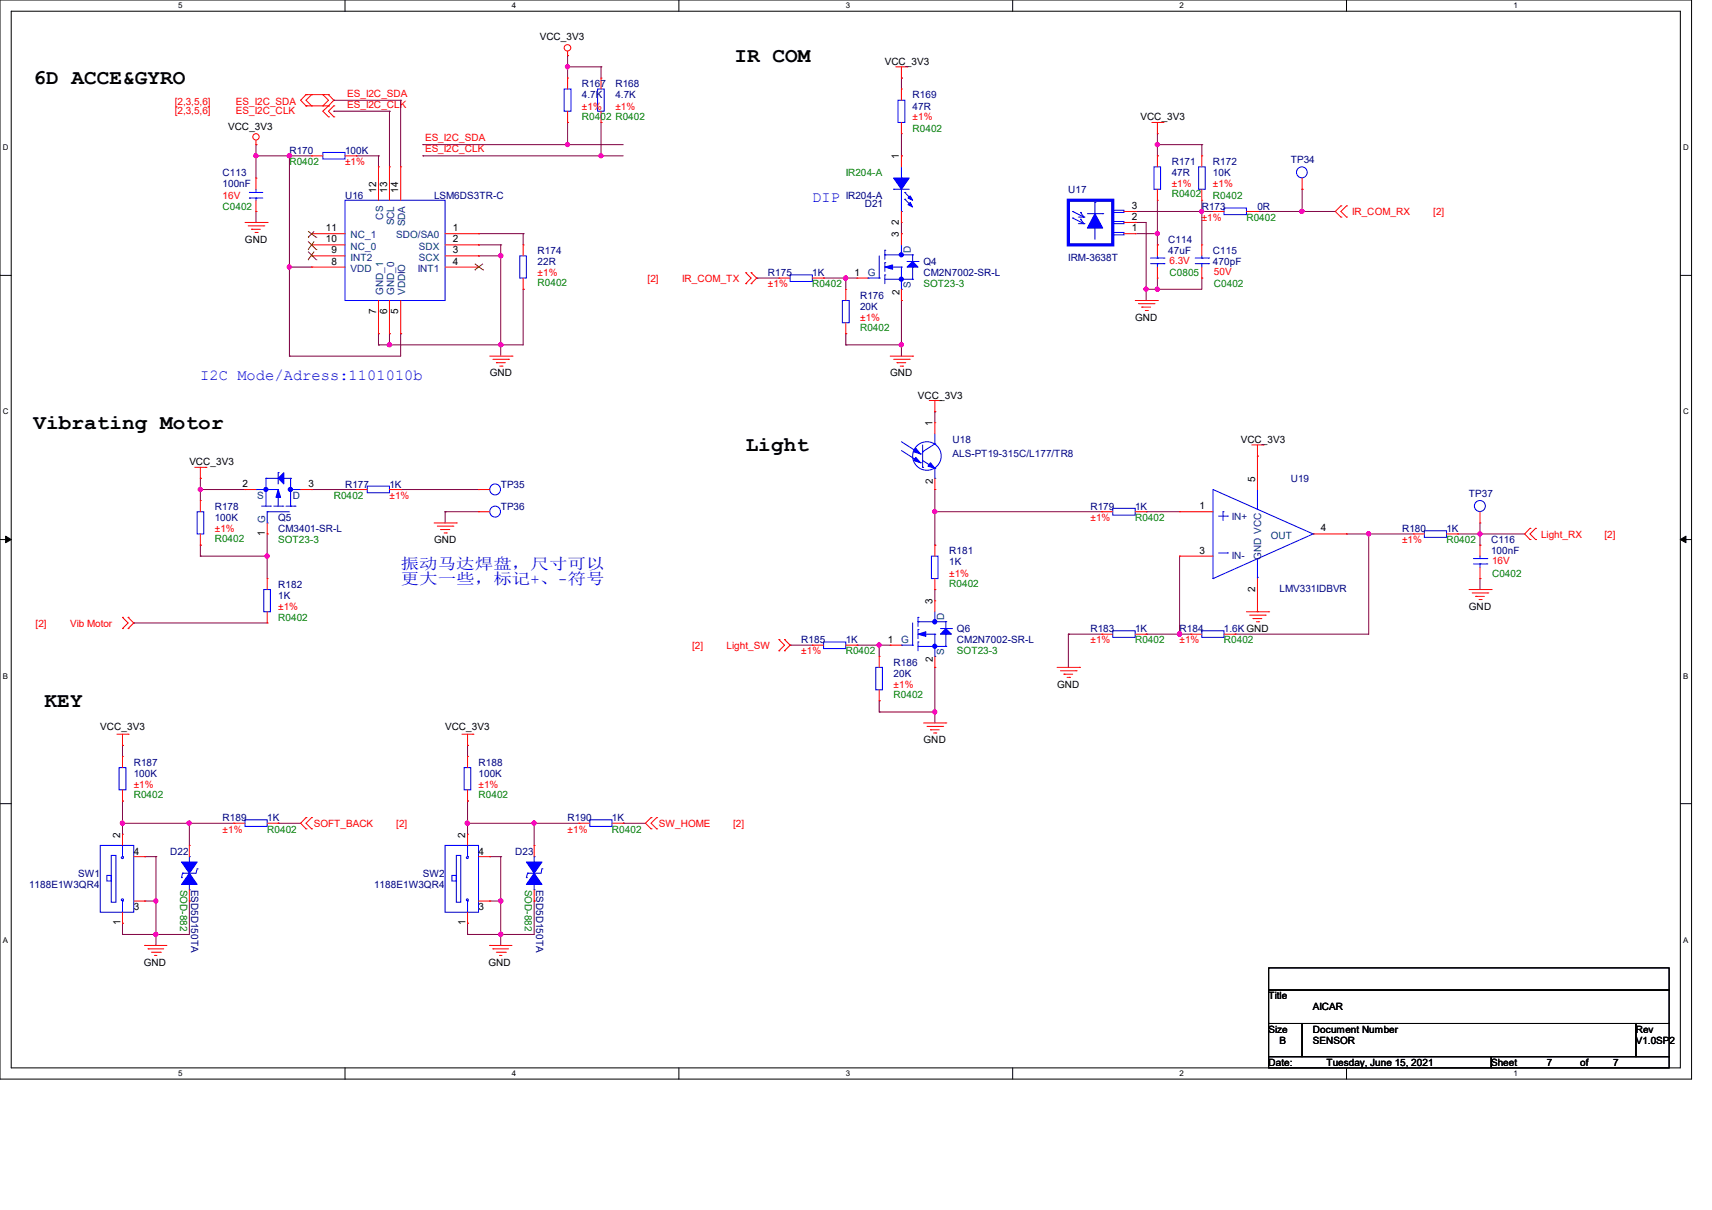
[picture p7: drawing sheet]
<svg xmlns="http://www.w3.org/2000/svg" width="297mm" height="210mm" viewBox="0 0 297 210" stroke-linecap="round" stroke-linejoin="round" font-family="sans-serif">
<path d="M0 0h293.5v187.3h-293.5zM1.9 1.9h289.6v183.4h-289.6z" fill="none" stroke="#000" stroke-width=".17"/>
<g fill="#fff">
<path d="M30.9 .2h.8v1.5h-.8z"/>
<path d="M30.9 185.5h.8v1.6h-.8z"/>
</g>
<path d="M59.9 0v1.9M59.9 185.3v2" fill="none" stroke="#000" stroke-width=".17"/>
<g fill="#fff">
<path d="M88.8 .2h.8v1.5h-.8z"/>
<path d="M88.8 185.5h.8v1.6h-.8z"/>
</g>
<path d="M117.8 0v1.9M117.8 185.3v2" fill="none" stroke="#000" stroke-width=".17"/>
<g fill="#fff">
<path d="M146.7 .2h.8v1.5h-.8z"/>
<path d="M146.7 185.5h.8v1.6h-.8z"/>
</g>
<path d="M175.7 0v1.9M175.7 185.3v2" fill="none" stroke="#000" stroke-width=".17"/>
<g fill="#fff">
<path d="M204.6 .2h.8v1.5h-.8z"/>
<path d="M204.6 185.5h.8v1.6h-.8z"/>
</g>
<path d="M233.6 0v1.9M233.6 185.3v2" fill="none" stroke="#000" stroke-width=".17"/>
<g fill="#fff">
<path d="M262.6 .2h.7v1.5h-.7z"/>
<path d="M262.6 185.5h.7v1.6h-.7z"/>
<path d="M.5 24.8h1v1.6h-1z"/>
<path d="M292 24.8h1v1.6h-1z"/>
<path d="M.5 70.7h1v1.5h-1z"/>
<path d="M292 70.7h1v1.5h-1z"/>
</g>
<path d="M0 47.8h1.9M291.5 47.8h2" fill="none" stroke="#000" stroke-width=".17"/>
<g fill="#fff">
<path d="M.5 116.5h.9v1.6h-.9z"/>
<path d="M292 116.5h.9v1.6h-.9z"/>
</g>
<path d="M0 93.6h1.9M291.5 93.6h2" fill="none" stroke="#000" stroke-width=".17"/>
<path d="M1 93l.9 .6-.9 .6zM291.5 93.6l1-.6v1.2z" fill="#000" stroke="#000" stroke-width=".17"/>
<g fill="#fff">
<path d="M.5 162.4h.9v1.5h-.9z"/>
<path d="M292 162.4h.9v1.5h-.9z"/>
</g>
<path d="M0 139.5h1.9M291.5 139.5h2M220.1 168h69.5v3.8h-69.5zM220.1 171.8h69.5v5.8h-69.5zM220.1 177.6h5.8v5.8h-5.8zM225.9 177.6h57.9v5.8h-57.9zM283.8 177.6h5.8v5.8h-5.8zM220.1 183.4h38.6v1.9h-38.6zM258.7 183.4h30.9v1.9h-30.9z" fill="none" stroke="#000" stroke-width=".17"/>
<g fill="none" stroke="#800040" stroke-width=".17">
<path d="M57.9 19.3h.1M57.9 17.4h.1M57.9 19.3h9.7M57.9 17.4h11.6M67.6 19.3h.1M67.6 19.3v9.7M69.5 17.4h.1M69.5 17.4v11.6M98.5 11.6h.1M98.5 9.7h.1M98.5 9.7v3.8M98.5 11.6h5.8"/>
<path d="M104.3 11.6h.1M104.3 11.6v1.9M156.4 13.5h.1M156.4 13.5v2M44.4 36.7h.1M44.4 27.1h.1M44.4 25.1h.1M44.4 25.1v5.8M44.4 36.7v1.9M44.4 27.1h9.7M50.2 27.1h.1M50.2 27.1v34.7"/>
<path d="M61.8 27.1h.1M61.8 27.1h3.9M65.7 27.1h.1M65.7 27.1v1.9M73.4 27.1h.1M73.4 25.1h.1M73.4 27.1h34.7M73.4 25.1h34.7M98.5 25.1h.1M98.5 21.3h.1M98.5 21.3v3.8M104.3 27.1h.1"/>
<path d="M104.3 21.3h.1M104.3 21.3v5.8M156.4 27.1h.1M156.4 23.2v3.9M156.4 38.6v2M196.9 38.6h.1M196.9 36.7h13.5M196.9 38.6h1.9v13.6M200.8 25.1h.1M200.8 27.1h.1M200.8 25.1h7.7M200.8 23.2v3.9"/>
<path d="M200.8 34.8v7.7M208.5 25.1h.1M208.5 36.7h.1M208.5 25.1v2M208.5 34.8v7.7M218.1 36.7h13.5M225.9 32.9h.1M225.9 36.7h.1M225.9 32.9v3.8M50.2 46.4h.1M50.2 46.4h3.9M65.7 57.9h.1"/>
<path d="M65.7 59.9h.1M65.7 57.9v2M67.6 57.9h.1M67.6 59.9h.1M67.6 57.9v2M69.5 57.9h.1M69.5 57.9v3.9h-19.3M83 42.5h.1M83 44.4h.1M83 40.6h.1M83 42.5h3.9M83 44.4h3.9"/>
<path d="M83 40.6h7.8M86.9 42.5h.1M86.9 44.4h.1M86.9 59.9h.1M86.9 42.5v19.3M90.8 40.6h.1M90.8 50.2h.1M90.8 50.2v9.7h-25.1M90.8 40.6v1.9M131.3 48.3h.1M131.3 48.3h3.8M142.9 48.3h.1"/>
<path d="M142.9 48.3h5.8M146.7 57.9h.1M146.7 59.9h.1M146.7 48.3h.1M146.7 48.3v1.9M146.7 57.9v2M146.7 59.9h9.7M156.4 52.2h.1M156.4 59.9h.1M156.4 40.6h.1M156.4 52.2v9.6M196.9 40.6h3.9"/>
<path d="M198.8 50.2h.1M198.8 52.2h.1M200.8 40.6h.1M200.8 50.2h.1M200.8 42.5h.1M200.8 48.3v1.9M208.5 48.3h.1M208.5 48.3v1.9h-9.7M50.2 61.8h.1M162.2 71.5h.1M162.2 71.5v1.9M34.8 85h.1"/>
<path d="M34.8 83h.1M34.8 96.5h.1M34.8 94.6h.1M34.8 83v3.9M34.8 94.6v1.9M34.8 96.5h11.6M34.8 85h7.7M46.4 96.5h.1M46.4 92.7h.1M46.4 92.7v7.7M54.1 85h.1M54.1 85h7.7"/>
<path d="M69.5 85h.1M69.5 85h13.5M77.2 88.8h.1M77.2 88.8h5.8M77.2 88.8v2M162.2 85h.1M162.2 88.8h.1M162.2 94.6h.1M162.2 85v9.6M162.2 88.8h28.9M198.8 88.8h.1M198.8 88.8h5.8"/>
<path d="M204.6 96.5v13.6M233.6 92.7h.1M233.6 92.7h11.6M237.4 92.7h.1M237.4 92.7v17.4h-23.1M252.9 92.7h11.6M256.8 92.7h.1M256.8 94.6h.1M256.8 90.8v3.8M23.2 108.1h.1M23.2 108.1h23.2M137.1 112h.1"/>
<path d="M137.1 112h3.8M148.7 112h.1M148.7 112h5.7M152.5 112h.1M152.5 112v1.9M162.2 115.8h.1M162.2 102.3h.1M162.2 102.3v2M162.2 115.8v9.7M185.3 110.1h.1M185.3 110.1h5.8M185.3 110.1v5.7"/>
<path d="M198.8 110.1h.1M198.8 110.1h7.8M204.6 110.1h.1M214.3 110.1h.1M256.8 100.4h.1M256.8 100.4v1.9M21.3 129.4h.1M21.3 139h.1M21.3 129.4v1.9M21.3 139v5.8M81.1 129.4h.1M81.1 139h.1"/>
<path d="M81.1 129.4v1.9M81.1 139v5.8M152.5 121.6h.1M152.5 123.6h.1M152.5 121.6v2M152.5 123.6h9.7M162.2 123.6h.1M21.3 142.9h.1M21.3 142.9h19.3M25.1 148.7h.1M25.1 156.4h.1M25.1 148.7h2"/>
<path d="M25.1 156.4h2M27.1 148.7h.1M27.1 156.4h.1M27.1 148.7v15.4M32.9 142.9h.1M32.9 156.4h.1M32.9 156.4v5.8h-11.6M32.9 142.9v3.8M48.3 142.9h.1M48.3 142.9h3.9M81.1 142.9h.1M81.1 142.9h19.3"/>
<path d="M85 148.7h.1M85 156.4h.1M85 148.7h1.9M85 156.4h1.9M86.9 148.7h.1M86.9 156.4h.1M86.9 148.7v15.4M92.7 142.9h.1M92.7 156.4h.1M92.7 156.4v5.8h-11.6M92.7 142.9v3.8M108.1 142.9h.1"/>
<path d="M108.1 142.9h3.9M21.3 162.2h.1M21.3 160.2h.1M21.3 160.2v2M27.1 162.2h.1M81.1 162.2h.1M81.1 160.2h.1M81.1 160.2v2M86.9 162.2h.1"/>
</g>
<g fill="#f0f" stroke="#f0f" stroke-width=".17">
<circle cx="204.6" cy="110" r=".37"/>
<circle cx="256.7" cy="92.6" r=".36"/>
<circle cx="162.2" cy="88.8" r=".36"/>
<circle cx="156.4" cy="59.8" r=".36"/>
<circle cx="146.7" cy="48.3" r=".37"/>
<circle cx="162.2" cy="123.5" r=".36"/>
<circle cx="152.5" cy="112" r=".36"/>
<circle cx="86.9" cy="59.8" r=".37"/>
<circle cx="86.9" cy="44.4" r=".37"/>
<circle cx="67.6" cy="59.8" r=".37"/>
<circle cx="44.4" cy="27" r=".36"/>
<circle cx="50.2" cy="27" r=".36"/>
<circle cx="50.2" cy="46.3" r=".36"/>
<circle cx="46.3" cy="96.5" r=".37"/>
<circle cx="34.7" cy="84.9" r=".36"/>
<circle cx="21.2" cy="142.9" r=".36"/>
<circle cx="27" cy="156.4" r=".36"/>
<circle cx="27" cy="162.2" r=".36"/>
<circle cx="32.8" cy="142.9" r=".37"/>
<circle cx="81.1" cy="142.9" r=".37"/>
<circle cx="86.9" cy="162.2" r=".37"/>
<circle cx="86.9" cy="156.4" r=".37"/>
<circle cx="92.6" cy="142.9" r=".36"/>
<circle cx="104.2" cy="27" r=".36"/>
<circle cx="98.4" cy="25.1" r=".36"/>
<circle cx="98.4" cy="11.6" r=".36"/>
<circle cx="200.8" cy="25.1" r=".36"/>
<circle cx="208.5" cy="36.7" r=".36"/>
<circle cx="198.8" cy="50.2" r=".36"/>
<circle cx="200.8" cy="50.2" r=".36"/>
<circle cx="200.8" cy="40.5" r=".36"/>
<circle cx="225.9" cy="36.7" r=".37"/>
<circle cx="237.4" cy="92.6" r=".36"/>
</g>
<g fill="none" stroke="#f00" stroke-width=".17">
<path d="M53.1 16.4h.1M53.1 18.4h.1M53.1 16.4l-.9 1 .9 1M53.1 16.4h3.9M53.1 18.4h3.9M54.1 18.4h.1M54.1 16.4h.1M54.1 16.4l-1 1 1 1M56 16.4h.1M56 18.4h.1M56 16.4l1 1-1 1M57 18.4h.1"/>
<path d="M57 16.4h.1M57 16.4l.9 1-.9 1M57 18.4l-1 .9 1 1M57.9 18.4h.1M57.9 18.4l-.9 .9 .9 1M98.5 9.7h.1M98.5 13.5h.1M98.5 8.9v.8M98.5 13.5v2M98.5 19.3v2M104.3 13.5h.1M104.3 13.5v2"/>
<path d="M104.3 19.3v2M155.4 11.6h2M156.4 13.5h.1M156.4 15.5h.1M156.4 11.6v1.9M156.4 15.5v1.9M157.4 11.6h.1M42.5 38.6h3.9M43.1 39.2h2.7M43.6 39.8h.1M43.6 39.8h1.6M44.4 25.1h.1"/>
<path d="M44.4 36.7h.1M44.4 30.9h.1M44.4 24.3v.8M44.4 30.9v2M44.4 34.8v1.9M45.8 39.2h.1M46.4 38.6h.1M54.1 27.1h.1M54.1 27.1h1.9M57 20.3h.1M57.9 20.3h.1M59.9 27.1h1.9"/>
<path d="M61.8 27.1h.1M65.7 29h.1M65.7 29v5.8M67.6 29h.1M67.6 29v5.8M69.5 29h.1M69.5 29v5.8M98.5 21.3h.1M104.3 21.3h.1M156.4 23.2h.1M156.4 38.6h.1M156.4 27.1h.1"/>
<path d="M156.4 21.3v1.9M156.4 27.1v1.9M156.4 36.7v1.9M195 38.6h1.9M195 36.7h1.9M196.9 38.6h.1M196.9 36.7h.1M199.8 21.3h2M200.8 23.2h.1M200.8 34.8h.1M200.8 27.1h.1M200.8 21.3v1.9"/>
<path d="M200.8 27.1v1.9M200.8 32.9v1.9M201.8 21.3h.1M208.5 27.1h.1M208.5 34.8h.1M208.5 27.1v1.9M208.5 32.9v1.9M210.4 36.7h.1M210.4 36.7h1.9M216.2 36.7h1.9M218.1 36.7h.1M225.9 32.9h.1"/>
<path d="M225.9 30.9v2M232.6 35.7h.1M232.6 37.7h.1M232.6 35.7l-1 1 1 1M233.6 37.7h.1M233.6 35.7h.1M233.6 35.7l-1 1 1 1M44.2 40.3h.4M44.6 40.3h.1M54.1 46.4h.1M54.1 44.4h.1M54.1 42.5h.1"/>
<path d="M54.1 40.6h.1M54.1 40.6h5.8M54.1 42.5h5.8M54.1 44.4h5.8M54.1 46.4h5.8M65.7 57.9h.1M65.7 52.2v5.7M67.6 57.9h.1M67.6 52.2v5.7M69.5 57.9h.1M69.5 52.2v5.7M77.2 40.6h5.8"/>
<path d="M77.2 42.5h5.8M77.2 44.4h5.8M77.2 46.4h5.8M83 40.6h.1M83 42.5h.1M83 44.4h.1M83 46.4h.1M90.8 50.2h.1M90.8 42.5h.1M90.8 42.5v1.9M90.8 48.3v1.9M129.4 49.2h.1"/>
<path d="M129.4 47.3h.1M129.4 47.3l.9 1-.9 .9M130.3 47.3h.1M130.3 49.2h.1M130.3 47.3l1 1-1 .9M135.1 48.3h.1M135.1 48.3h2M140.9 48.3h2M142.9 48.3h.1M146.7 57.9h.1M146.7 50.2h.1M146.7 50.2v2"/>
<path d="M146.7 56v1.9M148.7 48.3h.1M148.7 48.3h1.9M156.4 40.6h.1M156.4 52.2h.1M156.4 40.6v1.9M156.4 50.2v2M195 40.6h1.9M196.9 40.6h.1M196.9 52.2h3.9M197.5 52.7h2.7M198.1 53.3h.1"/>
<path d="M198.1 53.3h1.5M198.7 53.9h.4M199.1 53.9h.1M200.2 52.7h.1M200.8 52.2h.1M200.8 42.5h.1M200.8 48.3h.1M200.8 42.5v1.9M200.8 46.4v1.9M208.5 42.5h.1M208.5 48.3h.1M208.5 42.5v1.9"/>
<path d="M208.5 46.4v1.9M85 61.8h3.8M85.5 62.4h2.7M86.1 62.9h.1M86.1 62.9h1.6M86.7 63.5h.4M87.1 63.5h.1M88.2 62.4h.1M88.8 61.8h.1M154.4 61.8h3.9M155 62.4h2.7M155.6 62.9h.1"/>
<path d="M155.6 62.9h1.5M156.2 63.5h.4M156.6 63.5h.1M157.7 62.4h.1M158.3 61.8h.1M161.2 69.5h2M162.2 71.5h.1M162.2 73.4h.1M162.2 69.5v2M162.2 73.4v1.9M163.2 69.5h.1M217.2 77.2h1.9"/>
<path d="M218.1 79.2h.1M218.1 77.2v7.8M219.1 77.2h.1M33.8 81.1h1.9M34.8 83h.1M34.8 94.6h.1M34.8 86.9h.1M34.8 81.1v1.9M34.8 86.9v1.9M34.8 92.7v1.9M35.7 81.1h.1M42.5 85h.1"/>
<path d="M42.5 85h1.9M46.4 92.7h.1M46.4 90.8v1.9M52.2 85h1.9M54.1 85h.1M61.8 85h.1M61.8 85h1.9M67.6 85h1.9M69.5 85h.1M75.3 90.8h3.9M75.9 91.3h2.7M76.5 91.9h.1"/>
<path d="M76.5 91.9h1.5M77 92.5h.4M77.4 92.5h.1M78.6 91.3h.1M79.2 90.8h.1M83 85h.1M83 88.8h.1M83 88.8h2M83 85h2M162.2 94.6h.1M162.2 85h.1M162.2 83v2"/>
<path d="M162.2 94.6v1.9M191.1 88.8h.1M191.1 88.8h1.9M196.9 88.8h1.9M198.8 88.8h.1M204.6 88.8h.1M204.6 96.5h.1M204.6 88.8h5.8M204.6 96.5h5.8M227.8 92.7h5.8M233.6 92.7h.1M245.2 92.7h.1"/>
<path d="M245.2 92.7h1.9M251 92.7h1.9M252.9 92.7h.1M256.8 90.8h.1M256.8 94.6h.1M256.8 88.8v2M256.8 94.6v1.9M256.8 98.5v1.9M265.4 91.7h.1M265.4 93.6h.1M265.4 91.7l-.9 1 .9 .9M266.4 93.6h.1"/>
<path d="M266.4 91.7h.1M266.4 91.7l-1 1 1 .9M21.3 109.1h.1M21.3 107.1h.1M21.3 107.1l.9 1-.9 1M22.2 107.1h.1M22.2 109.1h.1M22.2 107.1l1 1-1 1M46.4 100.4h.1M46.4 108.1h.1M46.4 100.4v1.9M46.4 106.2v1.9"/>
<path d="M135.1 112.9h.1M135.1 111h.1M135.1 111l1 1-1 .9M136.1 111h.1M136.1 112.9h.1M136.1 111l1 1-1 .9M140.9 112h.1M140.9 112h2M146.7 112h2M148.7 112h.1M152.5 113.9h.1M152.5 113.9v1.9"/>
<path d="M152.5 119.7v1.9M154.4 112h.1M154.4 112h2M162.2 102.3h.1M162.2 104.3h.1M162.2 115.8h.1M162.2 100.4v1.9M162.2 104.3v1.9M162.2 113.9v1.9M183.4 115.8h3.9M184 116.4h2.7M184.6 117h.1"/>
<path d="M184.6 117h1.5M185.1 117.6h.4M185.5 117.6h.1M186.7 116.4h.1M187.3 115.8h.1M191.1 110.1h.1M191.1 110.1h1.9M196.9 110.1h1.9M198.8 110.1h.1M206.6 110.1h.1M206.6 110.1h1.9M212.3 110.1h2"/>
<path d="M214.3 110.1h.1M216.2 106.2h3.9M216.8 106.8h2.7M217.4 107.4h.1M217.4 107.4h1.5M218 107.9h.4M218.1 106.2h.1M218.1 100.4v5.8M218.4 107.9h.1M219.5 106.8h.1M220.1 106.2h.1M254.8 102.3h3.9"/>
<path d="M255.4 102.9h2.7M256 103.5h.1M256 103.5h1.5M256.6 104.1h.4M256.8 100.4h.1M257 104.1h.1M258.1 102.9h.1M258.7 102.3h.1M20.3 127.4h1.9M21.3 129.4h.1M21.3 139h.1M21.3 131.3h.1"/>
<path d="M21.3 127.4v2M21.3 131.3v1.9M21.3 137.1v1.9M22.2 127.4h.1M80.1 127.4h1.9M81.1 129.4h.1M81.1 139h.1M81.1 131.3h.1M81.1 127.4v2M81.1 131.3v1.9M81.1 137.1v1.9M82 127.4h.1"/>
<path d="M152.5 121.6h.1M160.2 125.5h3.9M160.8 126.1h2.7M161.4 126.7h.1M161.4 126.7h1.5M162 127.2h.3M162.3 127.2h.1M163.5 126.1h.1M164.1 125.5h.1M21.3 144.8h.1M21.3 144.8v1.9M21.3 158.3v1.9"/>
<path d="M23.2 156.4h1.9M23.2 148.7h1.9M25.1 156.4h.1M25.1 148.7h.1M32.9 146.7h.1M32.9 156.4h.1M32.9 146.7v2M32.9 154.4v2M40.6 142.9h.1M40.6 142.9h1.9M46.4 142.9h1.9M48.3 142.9h.1"/>
<path d="M53.1 141.9h.1M53.1 143.8h.1M53.1 141.9l-.9 1 .9 .9M54.1 143.8h.1M54.1 141.9h.1M54.1 141.9l-1 1 1 .9M81.1 144.8h.1M81.1 144.8v1.9M81.1 158.3v1.9M83 156.4h2M83 148.7h2M85 156.4h.1"/>
<path d="M85 148.7h.1M92.7 146.7h.1M92.7 156.4h.1M92.7 146.7v2M92.7 154.4v2M100.4 142.9h.1M100.4 142.9h1.9M106.2 142.9h1.9M108.1 142.9h.1M112.9 141.9h.1M112.9 143.8h.1M112.9 141.9l-.9 1 .9 .9"/>
<path d="M113.9 143.8h.1M113.9 141.9h.1M113.9 141.9l-1 1 1 .9M21.3 160.2h.1M25.1 164.1h.1M25.1 164.1h3.9M25.7 164.7h.1M25.7 164.7h2.7M26.3 165.3h1.5M26.8 165.8h.1M26.8 165.8h.4M27.8 165.3h.1"/>
<path d="M81.1 160.2h.1M85 164.1h.1M85 164.1h3.8M85.5 164.7h.1M85.5 164.7h2.7M86.1 165.3h1.6M86.7 165.8h.1M86.7 165.8h.4M87.7 165.3h.1"/>
<circle cx="98.5" cy="8.3" r=".56"/>
<circle cx="44.4" cy="23.7" r=".55"/>
</g>
<g fill="none" stroke="#00f" stroke-width=".17">
<path d="M97.9 15.5h1.2v3.8h-1.2zM103.7 15.5h1.1v3.8h-1.1zM155.8 17.4h1.2v3.9h-1.2zM43.3 33.4h.1M43.3 34.4h.1M43.3 33.4h2.3M43.3 34.4h2.3M44.4 34.4h.1M44.4 33.4h.1M44.4 32.9v.5M44.4 34.4v.4M56 26.5h3.9v1.1h-3.9z"/>
<path d="M59.9 34.8h17.3v17.4h-17.3zM155 32.9h.1M155 32.9h2.7M156.4 30.9h.1M156.4 36.7h.1M156.4 29v1.9M156.4 32.9v3.8M157 33.4h.1M157 34.6h.1M157 33.4l1.1 1.2M157 34.6l1.1 1.1M186.1 37.8h.1"/>
<path d="M186.1 36.7h.1M186.1 37.8l1.9 1M186.1 36.7l1.9 1M187.1 38.8h.9M187.1 37.7h.9M187.5 38.1h.1M187.5 36.9h.1M187.5 38.1l.5 .7M187.5 36.9l.5 .8M188 38.8h.1M188 37.7h.1M188.6 37.1h2.7"/>
<path d="M189.9 35.1h.1M189.9 35.1v6.4M191.3 37.1h.1M193 38.4h2v.4h-2zM193 36.5h2v.4h-2zM200.2 29h1.1v3.9h-1.1zM207.9 29h1.2v3.9h-1.2zM212.3 36.1h3.9v1.2h-3.9zM90.2 44.4h1.1v3.9h-1.1zM137.1 47.7h3.8v1.2h-3.8zM146.1 52.2h1.2v3.8h-1.2zM150.6 48.3h.1"/>
<path d="M150.6 48.3h1.9M152.5 48.3h.1M152.5 44.4v3.9M153.5 47.7h.1M153.5 45.6h.1M153.5 43.4h.1M153.5 44.2h.1M153.5 43.4v1.6M153.5 45.6v1.5M153.5 47.7v1.5M153.5 48.5h4.8M153.5 44.2h4.8"/>
<path d="M154.4 46.4h2M156.4 44.2h.1M156.4 46.4h.1M156.4 50.2h.1M156.4 42.5v1.7M156.4 46.4v3.8M157.4 45.4h1.9M158.3 48.5h.1M158.3 46.4h.1M158.3 44.2h.1M158.3 44.2v1.2M158.3 46.4v2.1"/>
<path d="M159.3 45.4h.1M193 40.3h2v.5h-2zM199.6 45.8h2.3M199.6 44.8h2.3M200.8 44.8h.1M200.8 45.8h.1M200.8 44.4v.4M200.8 45.8v.6M201.9 45.8h.1M201.9 44.8h.1M207.3 45.8h2.4M207.3 44.8h2.4"/>
<path d="M208.5 44.8h.1M208.5 45.8h.1M208.5 44.4v.4M208.5 45.8v.6M209.7 45.8h.1M209.7 44.8h.1M156.4 76.7l3.3 2.1M156.4 78.2l3.3 2.1M159.7 78.8h.1M160.1 78.4h.1M160.1 77.2v3.9M160.1 79.9l2.1 1.4"/>
<path d="M162.2 77h.1M162.2 75.3v1.7M162.2 77l-2.1 1.4M34.2 88.8h1.1v3.9h-1.1zM44.4 85h.1M44.4 85h3.9M45.4 87.8h1.5M46.1 83h.1M46.1 83v4.8M46.1 83h2.2M46.4 88.8h.1M46.4 90.8h.1"/>
<path d="M46.4 88.8h3.8M46.4 88.8v2M46.9 87.8h.1M47.5 87.8h1.6M48.3 83h.1M48.3 86.1h.1M48.3 82h.1M48.3 82v2M48.3 86.1v1.7M49.1 87.8h.1M49.2 83h1.2M49.6 87.8h1.6"/>
<path d="M50.4 83h.1M50.4 87.8h.1M50.4 85h.1M50.4 83v4.8M50.4 85h1.8M51.2 87.8h.1M63.7 84.4h3.9v1.1h-3.9zM159.7 80.3h.1M160.1 81.1h.1M161.6 96.5h1.1v3.9h-1.1zM162.2 81.3h.1M162.2 83h.1"/>
<path d="M162.2 81.3v1.7M193 88.2h3.9v1.2h-3.9zM211.4 89.6h1.5M211.4 96h1.5M212.2 88.8h.1M212.2 88.8v1.5M212.9 89.6h.1M212.9 96h.1M218.1 88.4h.1M218.1 96.9h.1M218.1 85v3.4M218.1 96.9v3.5"/>
<path d="M227.8 92.7h.1M227.8 92.7l-17.4-7.7v15.4M227.8 92.7l-17.4 7.7M247.1 92.1h3.9v1.2h-3.9zM255.6 97.9h2.3M255.6 96.9h2.3M256.8 96.9h.1M256.8 97.9h.1M256.8 96.5v.4M256.8 97.9v.6M257.9 97.9h.1M257.9 96.9h.1"/>
<path d="M45.8 102.3h1.1v3.9h-1.1zM142.9 111.4h3.8v1.2h-3.8zM151.9 115.8h1.2v3.9h-1.2zM156.4 112h.1M156.4 112h1.9M158.3 112h.1M158.3 108.1v3.9M159.3 111.4h.1M159.3 109.3h.1M159.3 107.1h.1M159.3 107.9h.1M159.3 107.1v1.6"/>
<path d="M159.3 109.3v1.5M159.3 111.4v1.5M159.3 112.2h4.8M159.3 107.9h4.8M160.2 110.1h2M162.2 107.9h.1M162.2 110.1h.1M162.2 113.9h.1M162.2 106.2v1.7M162.2 110.1v3.8M163.2 109.1h1.9M164.1 112.2h.1"/>
<path d="M164.1 110.1h.1M164.1 107.9h.1M164.1 107.9v1.2M164.1 110.1v2.1M165.1 109.1h.1M193 109.5h3.9v1.1h-3.9zM208.5 109.5h3.8v1.1h-3.8zM210.4 100.4h.1M218.1 100.2h.1M20.7 133.2h1.1v3.9h-1.1zM80.5 133.2h1.2v3.9h-1.2zM17.4 146.7h5.8v11.6h-5.8z"/>
<path d="M18.5 151.9h.8v1h-.8zM19.3 148.5h.8v8.1h-.8zM21.3 156.4h.1M21.3 148.7h.1M21.3 146.7v2M21.3 156.4v1.9M31.5 152.3h.1M31.7 151.6h.1M31.7 151.6l-.2 .7M32.9 148.7h.1M32.9 154.4h.1M32.9 148.7v.9"/>
<path d="M32.9 153.5v.9M34.2 150.8h.1M34.2 150.8l-.2 .8h-2.3M42.5 142.3h3.9v1.1h-3.9zM77.2 146.7h5.8v11.6h-5.8zM78.4 151.9h.8v1h-.8zM79.2 148.5h.7v8.1h-.7zM81.1 156.4h.1M81.1 148.7h.1M81.1 146.7v2M81.1 156.4v1.9M91.3 152.3h.1"/>
<path d="M91.5 151.6h.1M91.5 151.6l-.2 .7M92.7 148.7h.1M92.7 154.4h.1M92.7 148.7v.9M92.7 153.5v.9M94 150.8h.1M94 150.8l-.1 .8h-2.4M102.3 142.3h3.9v1.1h-3.9z"/>
<circle cx="225.8" cy="29.9" r=".94"/>
<circle cx="160.8" cy="79.1" r="2.48"/>
<circle cx="85.9" cy="84.9" r=".94"/>
<circle cx="85.9" cy="88.8" r=".94"/>
<circle cx="256.7" cy="87.8" r=".95"/>
<circle cx="21.2" cy="148.9" r=".18"/>
<circle cx="21.2" cy="156.2" r=".18"/>
<circle cx="81.1" cy="148.8" r=".17"/>
<circle cx="81.1" cy="156.2" r=".17"/>
</g>
<g fill="#00f" stroke="#00f" stroke-width=".17">
<path d="M49.2 82v2l-.9-1z"/>
<path d="M48.3 85l.4 1.3h-.8z"/>
<path d="M164.1 109.1l1 1h-1.9z"/>
<path d="M159.3 110.1l1.3-.5v.8z"/>
<path d="M158.3 45.4l1 1h-1.9z"/>
<path d="M153.5 46.4l1.4-.4v.7z"/>
<path d="M161.4 80.3l.8 1-1.2-.4z"/>
<path d="M158.9 77.8l.8 1-1.2-.4z"/>
<path d="M158.9 79.4l.8 .9-1.2-.4z"/>
<path d="M189.9 37.1l1.4 2.5h-2.7z" fill-rule="evenodd"/>
<path d="M92.7 151.6l1.3 1.9h-2.7z" fill-rule="evenodd"/>
<path d="M91.3 149.6h2.7l-1.3 2z" fill-rule="evenodd"/>
<path d="M32.9 151.6l1.3 1.9h-2.7z" fill-rule="evenodd"/>
<path d="M31.5 149.6h2.7l-1.3 2z" fill-rule="evenodd"/>
<path d="M155 30.9h2.7l-1.3 2z" fill-rule="evenodd"/>
<path d="M157.9 35.1l.4 .8-.8-.4z" fill-rule="evenodd"/>
<path d="M157.9 34l.4 .8-.8-.4z" fill-rule="evenodd"/>
<circle cx="50.4" cy="84.9" r=".37"/>
<circle cx="46.1" cy="84.9" r=".36"/>
<circle cx="162.1" cy="107.9" r=".37"/>
<circle cx="162.2" cy="112.2" r=".36"/>
<circle cx="156.4" cy="44.2" r=".36"/>
<circle cx="156.4" cy="48.5" r=".36"/>
</g>
<g fill="none" stroke="#804000" stroke-width=".17">
<path d="M53.4 45.1h.1M53.4 43.3h.1M53.4 41.2h.1M53.4 43.7l1.5 1.4M53.4 41.9l1.5 1.4M53.4 40.1l1.5 1.1M54.5 43.7l-1.1 1.4M54.5 41.9l-1.1 1.4M54.5 40.1l-1.1 1.1M54.9 45.1h.1M54.9 43.3h.1M54.9 41.2h.1"/>
<path d="M82.4 46.8h.1M82.4 45.8l1.4 1M83.8 46.8h.1M83.8 45.8l-1.4 1"/>
</g>
<path d="M185.3 34.8h7.7v7.7h-7.7z" fill="none" stroke="#00f" stroke-width=".55"/>
<g font-size="3.6">
<text x="127.4" y="10.8">IR COM</text>
<text x="5.8" y="14.6">6D ACCE&amp;GYRO</text>
<text x="5.8" y="74.5">Vibrating Motor</text>
<text x="129.4" y="78.3">Light</text>
<text x="7.7" y="122.7">KEY</text>
</g>
<g font-size="2.7" fill="#00f">
<text x="140.9" y="35">DIP</text>
<text x="34.8" y="65.9">I2C Mode/Adress:1101010b</text>
<text x="69.5" y="98.7">振动马达焊盘，尺寸可以</text>
<text x="69.5" y="101.3">更大一些，标记+、-符号</text>
</g>
<g font-size="1.7">
<text x="93.6" y="7">VCC_3V3</text>
<text x="153.5" y="11.3">VCC_3V3</text>
<text x="39.6" y="22.5">VCC_3V3</text>
<text x="197.8" y="20.9">VCC_3V3</text>
<text x="156" y="27.6" transform="rotate(-90 156 27.6)">1</text>
<text x="65.2" y="33.4" transform="rotate(-90 65.2 33.4)">12</text>
<text x="67.1" y="33.4" transform="rotate(-90 67.1 33.4)">13</text>
<text x="69.1" y="33.4" transform="rotate(-90 69.1 33.4)">14</text>
<text x="56.6" y="40.1">11</text>
<text x="78.6" y="40.1">1</text>
<text x="156" y="41.2" transform="rotate(-90 156 41.2)">3</text>
<text x="156" y="39" transform="rotate(-90 156 39)">2</text>
<text x="196.3" y="40.1">1</text>
<text x="196.3" y="38.2">2</text>
<text x="196.3" y="36.3">3</text>
<text x="42.5" y="42.2">GND</text>
<text x="56.6" y="42.1">10</text>
<text x="57.5" y="45.9">8</text>
<text x="57.5" y="44">9</text>
<text x="78.6" y="42.1">2</text>
<text x="78.6" y="44">3</text>
<text x="78.6" y="45.9">4</text>
<text x="148.2" y="47.8">1</text>
<text x="156" y="51.2" transform="rotate(-90 156 51.2)">2</text>
<text x="65.2" y="54.5" transform="rotate(-90 65.2 54.5)">7</text>
<text x="67.1" y="54.5" transform="rotate(-90 67.1 54.5)">6</text>
<text x="69.1" y="54.5" transform="rotate(-90 69.1 54.5)">5</text>
<text x="196.9" y="55.7">GND</text>
<text x="85" y="65.3">GND</text>
<text x="154.4" y="65.3">GND</text>
<text x="159.2" y="69.2">VCC_3V3</text>
<text x="161.8" y="74" transform="rotate(-90 161.8 74)">1</text>
<text x="215.2" y="76.9">VCC_3V3</text>
<text x="32.8" y="80.8">VCC_3V3</text>
<text x="217.7" y="83.6" transform="rotate(-90 217.7 83.6)">5</text>
<text x="42.1" y="84.5">2</text>
<text x="53.5" y="84.5">3</text>
<text x="161.8" y="84" transform="rotate(-90 161.8 84)">2</text>
<text x="208.1" y="88.4">1</text>
<text x="45.9" y="93.1" transform="rotate(-90 45.9 93.1)">1</text>
<text x="75.3" y="94.3">GND</text>
<text x="229.1" y="92.2">4</text>
<text x="208.1" y="96.1">3</text>
<text x="161.8" y="104.8" transform="rotate(-90 161.8 104.8)">3</text>
<text x="217.7" y="102.8" transform="rotate(-90 217.7 102.8)">2</text>
<text x="254.8" y="105.9">GND</text>
<text x="154" y="111.5">1</text>
<text x="161.8" y="114.9" transform="rotate(-90 161.8 114.9)">2</text>
<text x="183.4" y="119.4">GND</text>
<text x="17.4" y="126.7">VCC_3V3</text>
<text x="77.2" y="126.7">VCC_3V3</text>
<text x="160.2" y="129">GND</text>
<text x="20.8" y="145.4" transform="rotate(-90 20.8 145.4)">2</text>
<text x="23.2" y="148.3">4</text>
<text x="80.7" y="145.4" transform="rotate(-90 80.7 145.4)">2</text>
<text x="83" y="148.3">4</text>
<text x="20.9" y="160.6" transform="rotate(-90 20.9 160.6)">1</text>
<text x="23.2" y="158">3</text>
<text x="80.8" y="160.6" transform="rotate(-90 80.8 160.6)">1</text>
<text x="83" y="158">3</text>
<text x="24.9" y="167.6">GND</text>
<text x="84.7" y="167.6">GND</text>
<text x="220.1" y="173.4">Title</text>
<text x="220.1" y="179.2">Size</text>
<text x="227.8" y="179.2">Document Number</text>
<text x="227.8" y="175.3">AICAR</text>
<text x="283.8" y="179.2">Rev</text>
<text x="220.1" y="185">Date:</text>
<text x="222" y="181.1">B</text>
<text x="227.8" y="181.1">SENSOR</text>
<text x="230.1" y="185">Tuesday, June 15, 2021</text>
<text x="258.7" y="185">Sheet</text>
<text x="268.3" y="185">7</text>
<text x="274.1" y="185">of</text>
<text x="279.9" y="185">7</text>
<text x="283.8" y="181.1">V1.0SP2</text>
</g>
<g font-size="1.7" fill="#f00">
<text x="60.2" y="16.8">ES_I2C_SDA</text>
<text x="30.3" y="18.2">[2,3,5,6]</text>
<text x="30.3" y="19.8">[2,3,5,6]</text>
<text x="40.9" y="18.2">ES_I2C_SDA</text>
<text x="40.9" y="19.8">ES_I2C_CLK</text>
<text x="60.2" y="18.7">ES_I2C_CLK</text>
<text x="101" y="19">±1%</text>
<text x="106.8" y="19">±1%</text>
<text x="158.3" y="20.9">±1%</text>
<text x="59.9" y="28.7">±1%</text>
<text x="73.7" y="26.5">ES_I2C_CLK</text>
<text x="73.7" y="24.5">ES_I2C_SDA</text>
<text x="38.6" y="34.5">16V</text>
<text x="203.3" y="32.5">±1%</text>
<text x="210.4" y="32.5">±1%</text>
<text x="208.5" y="38.3">±1%</text>
<text x="234.5" y="37.3">IR_COM_RX</text>
<text x="248.6" y="37.3">[2]</text>
<text x="93.3" y="48">±1%</text>
<text x="202.9" y="45.8">6.3V</text>
<text x="210.6" y="47.8">50V</text>
<text x="112.3" y="48.9">[2]</text>
<text x="118.4" y="48.9">IR_COM_TX</text>
<text x="133.2" y="49.9">±1%</text>
<text x="149.2" y="55.7">±1%</text>
<text x="67.6" y="86.6">±1%</text>
<text x="37.3" y="92.4">±1%</text>
<text x="189.2" y="90.4">±1%</text>
<text x="243.2" y="94.3">±1%</text>
<text x="267.4" y="93.3">Light_RX</text>
<text x="278.4" y="93.3">[2]</text>
<text x="164.7" y="100.1">±1%</text>
<text x="258.8" y="98">16V</text>
<text x="48.3" y="105.9">±1%</text>
<text x="6.2" y="108.8">[2]</text>
<text x="12.2" y="108.8">Vib Motor</text>
<text x="120.1" y="112.6">[2]</text>
<text x="126.1" y="112.6">Light_SW</text>
<text x="139" y="113.6">±1%</text>
<text x="189.2" y="111.7">±1%</text>
<text x="204.6" y="111.7">±1%</text>
<text x="155" y="119.4">±1%</text>
<text x="23.2" y="136.7">±1%</text>
<text x="83" y="136.7">±1%</text>
<text x="54.4" y="143.5">SOFT_BACK</text>
<text x="68.7" y="143.5">[2]</text>
<text x="114.3" y="143.5">SW_HOME</text>
<text x="127.2" y="143.5">[2]</text>
<text x="38.6" y="144.5">±1%</text>
<text x="98.5" y="144.5">±1%</text>
</g>
<g font-size="1.7" fill="#000080">
<text x="101" y="15.2">R167</text>
<text x="101" y="17.1">4.7K</text>
<text x="106.8" y="15.2">R168</text>
<text x="106.8" y="17.1">4.7K</text>
<text x="158.3" y="17.1">R169</text>
<text x="158.3" y="19">47R</text>
<text x="50.2" y="26.7">R170</text>
<text x="59.9" y="26.7">100K</text>
<text x="203.3" y="28.7">R171</text>
<text x="210.4" y="28.7">R172</text>
<text x="223.9" y="28.3">TP34</text>
<text x="38.6" y="30.6">C113</text>
<text x="38.6" y="32.5">100nF</text>
<text x="59.9" y="34.5">U16</text>
<text x="75.3" y="34.5">LSM6DS3TR-C</text>
<text x="146.7" y="34.5">IR204-A</text>
<text x="150" y="36">D21</text>
<text x="185.3" y="33.5">U17</text>
<text x="203.3" y="30.6">47R</text>
<text x="210.4" y="30.6">10K</text>
<text x="208.5" y="36.4">R173</text>
<text x="218.1" y="36.4">0R</text>
<text x="93.3" y="44.1">R174</text>
<text x="93.3" y="46">22R</text>
<text x="133.2" y="48">R175</text>
<text x="140.9" y="48">1K</text>
<text x="160.2" y="46">Q4</text>
<text x="160.2" y="48">CM2N7002-SR-L</text>
<text x="185.3" y="45.3">IRM-3638T</text>
<text x="202.7" y="42.2">C114</text>
<text x="202.7" y="44.1">47uF</text>
<text x="210.4" y="44.1">C115</text>
<text x="210.4" y="46">470pF</text>
<text x="149.2" y="51.8">R176</text>
<text x="149.2" y="53.8">20K</text>
<text x="165.3" y="76.9">U18</text>
<text x="165.3" y="79.2">ALS-PT19-315C/L177/TR8</text>
<text x="223.9" y="83.7">U19</text>
<text x="37.3" y="88.5">R178</text>
<text x="59.9" y="84.6">R177</text>
<text x="67.6" y="84.6">1K</text>
<text x="86.9" y="84.6">TP35</text>
<text x="86.9" y="88.5">TP36</text>
<text x="189.2" y="88.5">R179</text>
<text x="196.9" y="88.5">1K</text>
<text x="254.8" y="86.2">TP37</text>
<text x="37.3" y="90.4">100K</text>
<text x="48.3" y="90.4">Q5</text>
<text x="48.3" y="92.4">CM3401-SR-L</text>
<text x="243.2" y="92.4">R180</text>
<text x="250.9" y="92.4">1K</text>
<text x="258.7" y="94.3">C116</text>
<text x="164.7" y="96.2">R181</text>
<text x="164.7" y="98.1">1K</text>
<text x="258.7" y="96.2">100nF</text>
<text x="48.3" y="102">R182</text>
<text x="48.3" y="103.9">1K</text>
<text x="222" y="102.8">LMV331IDBVR</text>
<text x="139" y="111.7">R185</text>
<text x="146.7" y="111.7">1K</text>
<text x="166" y="109.7">Q6</text>
<text x="166" y="111.7">CM2N7002-SR-L</text>
<text x="189.2" y="109.7">R183</text>
<text x="196.9" y="109.7">1K</text>
<text x="204.6" y="109.7">R184</text>
<text x="212.3" y="109.7">1.6K GND</text>
<text x="155" y="115.5">R186</text>
<text x="155" y="117.4">20K</text>
<text x="23.2" y="132.9">R187</text>
<text x="23.2" y="134.8">100K</text>
<text x="83" y="132.9">R188</text>
<text x="83" y="134.8">100K</text>
<text x="38.6" y="142.5">R189</text>
<text x="46.4" y="142.5">1K</text>
<text x="98.5" y="142.5">R190</text>
<text x="106.2" y="142.5">1K</text>
<text x="29.5" y="148.3">D22</text>
<text x="89.4" y="148.3">D23</text>
<text x="5" y="154.1">1188E1W3QR4</text>
<text x="13.5" y="152.2">SW1</text>
<text x="33.1" y="154.4" transform="rotate(90 33.1 154.4)">ESD5D150TA</text>
<text x="64.9" y="154.1">1188E1W3QR4</text>
<text x="73.4" y="152.2">SW2</text>
<text x="93" y="154.4" transform="rotate(90 93 154.4)">ESD5D150TA</text>
</g>
<g font-size="1.7" fill="#008000">
<text x="101" y="20.7">R0402 R0402</text>
<text x="158.3" y="22.9">R0402</text>
<text x="50.2" y="28.7">R0402</text>
<text x="146.7" y="30.6">IR204-A</text>
<text x="203.3" y="34.2">R0402</text>
<text x="210.4" y="34.5">R0402</text>
<text x="38.6" y="36.4">C0402</text>
<text x="216.2" y="38.3">R0402</text>
<text x="202.9" y="48">C0805</text>
<text x="93.3" y="49.7">R0402</text>
<text x="140.9" y="49.9">R0402</text>
<text x="160.2" y="49.9">SOT23-3</text>
<text x="210.6" y="49.9">C0402</text>
<text x="149.2" y="57.4">R0402</text>
<text x="57.9" y="86.6">R0402</text>
<text x="37.3" y="94.1">R0402</text>
<text x="48.3" y="94.3">SOT23-3</text>
<text x="196.9" y="90.4">R0402</text>
<text x="250.9" y="94.3">R0402</text>
<text x="164.7" y="101.8">R0402</text>
<text x="258.8" y="100.1">C0402</text>
<text x="48.3" y="107.8">R0402</text>
<text x="146.7" y="113.6">R0402</text>
<text x="166" y="113.6">SOT23-3</text>
<text x="196.9" y="111.7">R0402</text>
<text x="212.3" y="111.7">R0402</text>
<text x="155" y="121.1">R0402</text>
<text x="23.2" y="138.5">R0402</text>
<text x="83" y="138.5">R0402</text>
<text x="46.4" y="144.5">R0402</text>
<text x="106.2" y="144.5">R0402</text>
<text x="31.2" y="154.4" transform="rotate(90 31.2 154.4)">SOD-882</text>
<text x="91.1" y="154.4" transform="rotate(90 91.1 154.4)">SOD-882</text>
</g>
<g font-size="1.7" fill="#004080">
<text x="60.8" y="41.4">NC_1</text>
<text x="66.5" y="38.1" transform="rotate(-90 66.5 38.1)">CS</text>
<text x="68.4" y="39.1" transform="rotate(-90 68.4 39.1)">SCL</text>
<text x="68.7" y="41.4">SDO/SA0</text>
<text x="70.3" y="39.3" transform="rotate(-90 70.3 39.3)">SDA</text>
<text x="60.8" y="47.2">VDD</text>
<text x="60.8" y="45.2">INT2</text>
<text x="60.8" y="43.3">NC_0</text>
<text x="72.5" y="47.2">INT1</text>
<text x="72.7" y="43.3">SDX</text>
<text x="72.7" y="45.2">SCX</text>
<text x="150.6" y="48">G</text>
<text x="158" y="43.9" transform="rotate(-90 158 43.9)">D</text>
<text x="66.5" y="51.2" transform="rotate(-90 66.5 51.2)">GND_1</text>
<text x="68.4" y="51.2" transform="rotate(-90 68.4 51.2)">GND_0</text>
<text x="70.3" y="51.2" transform="rotate(-90 70.3 51.2)">VDDIO</text>
<text x="158" y="50" transform="rotate(-90 158 50)">S</text>
<text x="44.6" y="86.6">S</text>
<text x="50.8" y="86.6">D</text>
<text x="46" y="90.8" transform="rotate(-90 46 90.8)">G</text>
<text x="213.7" y="90.2">IN+</text>
<text x="220.5" y="93.5">OUT</text>
<text x="213.7" y="97">IN-</text>
<text x="218.8" y="97.1" transform="rotate(-90 218.8 97.1)">GND VCC</text>
<text x="163.8" y="107.5" transform="rotate(-90 163.8 107.5)">D</text>
<text x="156.4" y="111.7">G</text>
<text x="163.8" y="113.7" transform="rotate(-90 163.8 113.7)">S</text>
</g>
<g font-size="1.4">
<text x="30.9" y="1.4">5</text>
<text x="88.8" y="1.4">4</text>
<text x="146.7" y="1.4">3</text>
<text x="204.6" y="1.4">2</text>
<text x="262.6" y="1.4">1</text>
<text x=".5" y="26.1">D</text>
<text x="292" y="26.1">D</text>
<text x=".5" y="71.9">C</text>
<text x="292" y="71.9">C</text>
<text x=".5" y="117.8">B</text>
<text x="292" y="117.8">B</text>
<text x=".5" y="163.6">A</text>
<text x="292" y="163.6">A</text>
<text x="30.9" y="186.8">5</text>
<text x="88.8" y="186.8">4</text>
<text x="146.7" y="186.8">3</text>
<text x="204.6" y="186.8">2</text>
<text x="262.6" y="186.8">1</text>
</g>
</svg>
